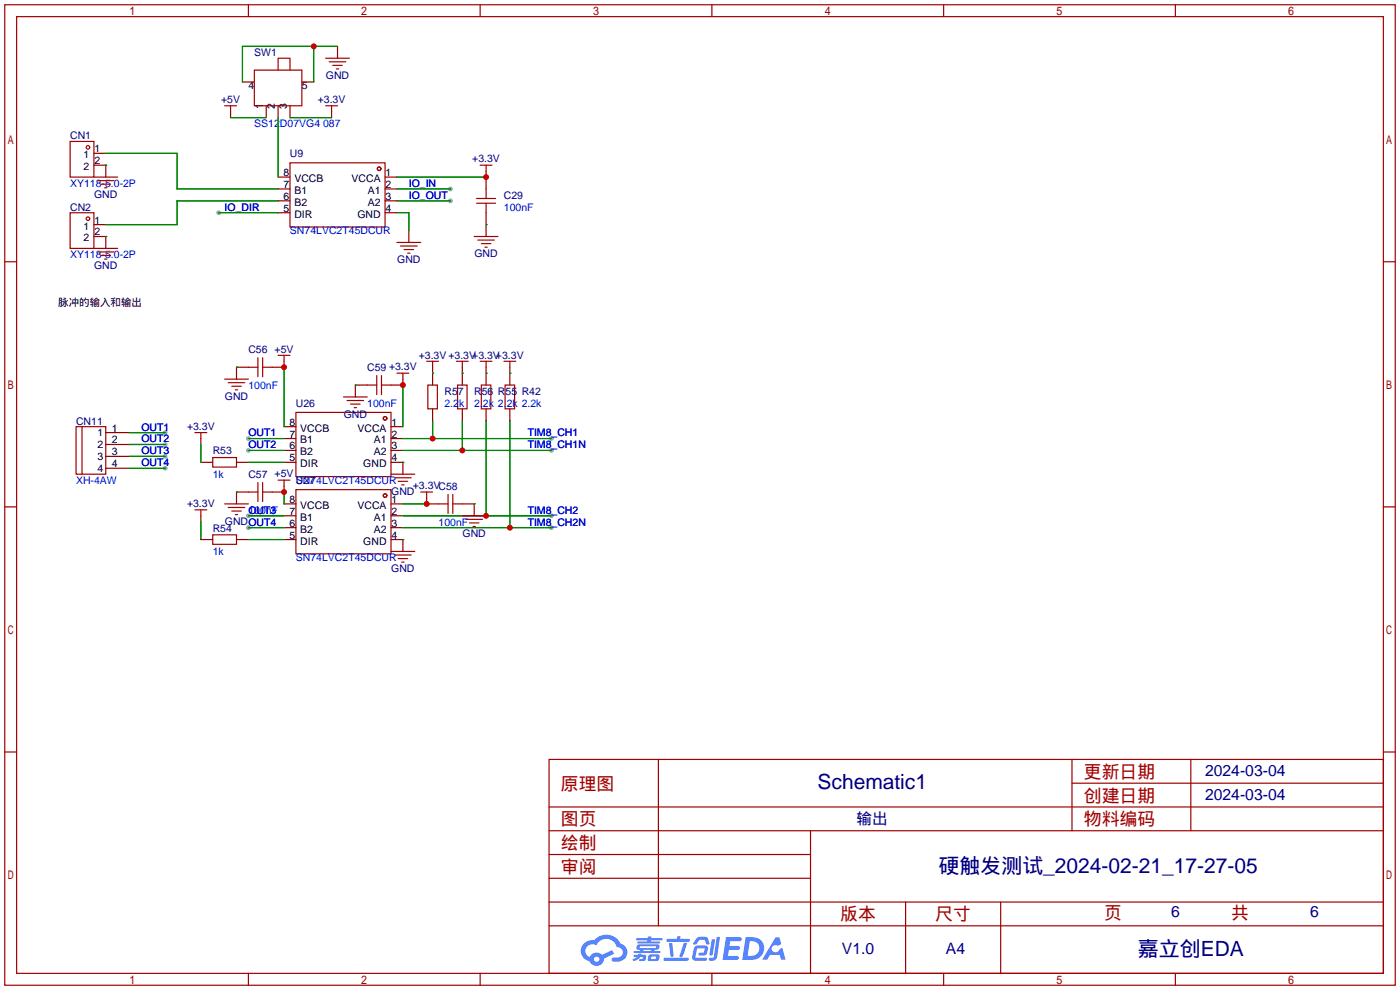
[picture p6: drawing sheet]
<svg xmlns="http://www.w3.org/2000/svg" width="299mm" height="212mm" viewBox="0 0 299 212" stroke-linecap="round" stroke-linejoin="round" font-family="sans-serif">
<g fill="#999">
<circle cx="96.3" cy="40.4" r=".51"/>
<circle cx="96.3" cy="42.9" r=".51"/>
<circle cx="46.7" cy="45.5" r=".51"/>
<circle cx="35.3" cy="92.5" r=".51"/>
<circle cx="35.3" cy="95" r=".51"/>
<circle cx="35.3" cy="97.5" r=".51"/>
<circle cx="35.3" cy="100.1" r=".51"/>
<circle cx="53.1" cy="93.7" r=".51"/>
<circle cx="53.1" cy="96.3" r=".51"/>
<circle cx="53.1" cy="110.2" r=".51"/>
<circle cx="53.1" cy="112.8" r=".51"/>
<circle cx="117.9" cy="93.7" r=".51"/>
<circle cx="117.9" cy="96.3" r=".51"/>
<circle cx="117.9" cy="110.2" r=".51"/>
<circle cx="117.9" cy="112.8" r=".51"/>
</g>
<g fill="none" stroke="#a10000" stroke-width=".25">
<path d="M1 1h297.2v209.6h-297.2zM3.6 3.6h292.1v204.4h-292.1zM53.1 1v2.6M102.6 1v2.6M152.1 1v2.6M201.7 1v2.6M251.2 1v2.6M1 55.9h2.6M295.7 55.9h2.5M1 108.3h2.6M295.7 108.3h2.5M1 160.7h2.6"/>
<path d="M117.3 162.3h178.4v45.7h-178.4zM117.3 177.5h178.4M117.3 172.5h178.4M140.7 162.3v35.6M173.2 177.5v30.5M229.1 162.3v15.2M229.1 167.4h66.6M254.5 162.3v15.2M295.7 160.7h2.5M117.3 182.6h55.9M117.3 197.9h178.4M117.3 192.8h178.4"/>
<path d="M117.3 187.7h55.9M193.5 192.8v15.2M213.9 192.8v15.2M53.1 208v2.6M102.6 208v2.6M152.1 208v2.6M201.7 208v2.6M251.2 208v2.6"/>
</g>
<g fill="#5487ff">
<path d="M155.2 200.3h2.6a.48 .48 0 0 1 .7 .4 .48 .48 0 0 1-.6 .4h-1.8l-.2 1.1h1.9a.43 .43 0 0 1 .4 .4 .43 .43 0 0 1-.5 .4h-1.9l-.2 1.3h1.7a.45 .45 0 0 1 .5 .2 .45 .45 0 0 1-.1 .6h-3.3z"/>
<path d="M165.7 200.3h.9l.4 1.5-.8 .3a.84 .84 0 0 0-1.2 .3 .84 .84 0 0 0 .4 1.1 .84 .84 0 0 0 1.1-.4l.1-.2 .6-.3 .7 2.5h-1l-.2-1h-2.1l-.6 1h-1.1z"/>
<path d="M152.1 200.8h.7l-.5 3.1a.36 .36 0 0 1-.3 .3 .36 .36 0 0 1-.4-.3z"/>
<path d="M153.2 200.2h.7l-.6 4.3a1.13 1.13 0 0 1-1.8 .6l.2-.4h.7l.2-.2z"/>
<path d="M148.9 200.6l.6-.4h1a.77 .77 0 0 1 .9 .5l.3 1-.2 .2h-.5l-.3-.9-.2-.2-1 .1-.7 1-.6-.1-.1-.2z"/>
<path d="M148.4 202.4l.6-.3h1.7a.81 .81 0 0 1 .7 .5 .81 .81 0 0 1-.2 .8 .81 .81 0 0 1-.9 .8h-.7a.32 .32 0 0 1-.3-.3 .32 .32 0 0 1 .4-.3h.7l.2-.9-1.6 .1-.4 1.8 2.2 .1a.32 .32 0 0 1 .3 .4 .32 .32 0 0 1-.4 .2h-2.2l-.5-.3-.1-.5z"/>
<path d="M141.9 204.7h5a.33 .33 0 0 1 .3 .3 .33 .33 0 0 1-.3 .3h-4.9l-.2-.1z"/>
<path d="M146.1 201.5h.8l-.7 2a.98 .98 0 0 1-.7 1.1l-.3-.3z"/>
<path d="M143 201.6h.7l.3 2.5a.34 .34 0 0 1-.3 .4 .34 .34 0 0 1-.4-.3z"/>
<path d="M142.5 200.7h2.1l.3-.6h.6l-.1 .6h1.7a.32 .32 0 0 1 .4 .3 .32 .32 0 0 1-.4 .3h-4.5l-.2-.2z"/>
<path d="M135.5 204.1h.9l.1-.3h.6v.3h.8a.82 .82 0 0 1-.5 1.3h-.8v-.4l.7-.1 .1-.3a.68 .68 0 0 0-1 .4l-1.1 .4-.1-.4 .9-.5h-.7z"/>
<path d="M136 200.5h2.4l.1-.3h.7v.3h2.2l.2 .3-.2 .2h-2.3v.2h1.8l.2 .3-.2 .1h-4.5l-.1-.4h2l.1-.2h-2.3l-.1-.2z"/>
<path d="M159.4 200.3l-.8 4.9h1.7a2.5 2.5 0 0 0 3-2.5 2.5 2.5 0 0 0-3.1-2.4zM160.3 201.1a1.61 1.61 0 0 1 2 1.5 1.61 1.61 0 0 1-1.8 1.7h-.7z"/>
<path d="M136.2 202a.55 .55 0 0 0-.2 .8 .55 .55 0 0 0 .7 .2l.1 .3h-1.3v.3l5.4 .1 .3-.2-.2-.2h-1.2l.2-.3a.7 .7 0 0 0 .8-.3 .7 .7 0 0 0 0-.8l-4.2-.1zM136.8 202.3l3.3-.1 .1 .1-.2 .3h-3.2zM137.5 203h1.7l-.2 .3h-1.4z"/>
<path d="M138.6 204.2a1.05 1.05 0 0 0 0 1.2 2.91 2.91 0 0 0 2.2-.2 .98 .98 0 0 0 0-1.2h-1.6zM139.2 204.5l.9-.1 .1 .4-.2 .2-.8-.1z"/>
<path d="M124.9 201.6a2.23 2.23 0 0 0-.7 2.3 2.23 2.23 0 0 0 1.8 1.6 1.58 1.58 0 0 0 1.8 .9 1.58 1.58 0 0 0 1.3-1.5l2.2-1.1-.5-.7-2.1 1a1.65 1.65 0 0 0-2.7 .4 1.45 1.45 0 0 1-.8-1.9 1.45 1.45 0 0 1 2-.7l.3 .1a2.3 2.3 0 0 1 2.3-1.3 2.3 2.3 0 0 1 2 1.7 1.12 1.12 0 0 1 1.3 1 1.12 1.12 0 0 1-1.1 1.2h-.7a.45 .45 0 0 0-.6 .4 .45 .45 0 0 0 .5 .5 2.21 2.21 0 0 0 2.2-.5 2.21 2.21 0 0 0 .5-2.3 2.13 2.13 0 0 0-1.3-1.1 3.3 3.3 0 0 0-5.6-.7l-1.1 .1zM127 205a.57 .57 0 0 1 1.1 0 .57 .57 0 0 1-1.1 0z"/>
</g>
<g fill="none" stroke="#a10000" stroke-width=".25">
<path d="M54.4 15h10.1v7.6h-10.1zM59.4 15v-2.6h2.6v2.6M69.6 12.4h5.1M70.4 13.2h3.5M71.1 14h2.1M71.9 14.7h.5M15 30.2h5.1v7.6h-5.1zM20.1 37.8h5M20.8 38.6h3.6M21.6 39.4h2M48 22.6h2.5M49.3 22.6v1.3"/>
<path d="M62 34.8h20.3v13.7h-20.3zM69.6 22.6h2.5M70.9 22.6v1.3M102.6 35.3h2.6M103.9 35.3v1.3M15 45.5h5.1v7.6h-5.1zM20.1 53.1h5M20.8 53.8h3.6M21.6 54.6h2M22.4 55.4h.5M22.4 40.1h.5M84.8 51.8h5.1"/>
<path d="M85.6 52.6h3.6M86.4 53.3h2M87.1 54.1h.5M101.3 50.5h5.1M101.9 42.4h4M101.9 43.4h4M102.1 51.3h3.6M102.9 52.1h2M103.6 52.8h.5M103.9 40.4v2M103.9 43.4v2.1M53.1 78.5h2"/>
<path d="M55.1 76.5v4M56.1 78.5h2.1M56.1 76.5v4M59.4 75.9h2.6M60.7 75.9v1.3M84.8 79.8h2.6M86.1 79.8v1.2M91.2 77.2h2.5M92.5 77.2v1.3M97.5 77.2h2.6M98.8 77.2v1.3M102.6 77.2h2.6"/>
<path d="M103.9 77.2v1.3M107.7 77.2h2.5M109 77.2v1.3M17.5 91.2h5.1v10.1h-5.1zM17.5 91.2h-1.2v10.1h1.2M41.7 92.5h2.5M42.9 92.5v1.2M45.5 97.8h5v2h-5zM48 81h5.1M48.8 81.8h3.5M49.5 82.5h2.1M50.3 83.3h.5"/>
<path d="M63.2 88.1h20.4v13.8h-20.4zM73.4 84.8h5.1M74.2 85.6h3.5M74.9 86.4h2.1M75.7 87.1h.5M78.5 82.3h2M80.5 80.3v4M81.5 82.3h2.1M81.5 80.3v4M91.4 82.3h2.1v5.1h-2.1zM97.8 82.3h2v5.1h-2zM102.9 82.3h2v5.1h-2z"/>
<path d="M107.9 82.3h2.1v5.1h-2.1zM41.7 109h2.5M42.9 109v1.2M45.5 114.3h5v2h-5zM48 107.7h5.1M48.8 108.5h3.5M49.5 109.2h2.1M50.3 110h.5M53.1 105.2h2M55.1 103.1v4.1M56.1 103.1v4.1M56.1 105.2h2.1"/>
<path d="M59.4 102.6h2.6M60.7 102.6v1.3M63.2 104.6h20.4v13.8h-20.4zM83.6 117.9h5M83.6 101.3h5M84.3 118.6h3.6M84.3 102.1h3.6M85.1 119.4h2M85.1 102.9h2M85.9 103.6h.5M89.9 105.2h2.6M91.2 105.2v1.2"/>
<path d="M93.7 107.7h2.1M95.8 105.7v4M96.8 107.7h2M96.8 105.7v4M98.8 110.2h5.1M99.6 111h3.5M100.3 111.8h2.1M101.1 112.5h.5M85.9 120.1h.5"/>
<circle cx="18.8" cy="31.5" r=".38"/>
<circle cx="81" cy="36.1" r=".38"/>
<circle cx="18.8" cy="46.7" r=".38"/>
<circle cx="82.3" cy="89.4" r=".38"/>
<circle cx="82.3" cy="105.9" r=".38"/>
</g>
<g fill="none" stroke="#870000" stroke-width=".25">
<path d="M51.8 17.5h2.6M64.5 17.5h2.6M72.1 9.9v2.5M20.1 32.8h2.5M20.1 35.3h2.5v2.5M49.3 23.9v1.2M56.9 22.6v2.5M59.4 22.6v2.5M59.4 37.8h2.6M62 22.6v2.5M70.9 23.9v1.2M82.3 37.8h2.5"/>
<path d="M103.9 36.6v3.8M20.1 48h2.5M20.1 50.5h2.5v2.6M59.4 40.4h2.6M59.4 42.9h2.6M59.4 45.5h2.6M82.3 40.4h2.5M82.3 42.9h2.5M82.3 45.5h2.5M87.4 49.3v2.5M103.9 45.5v5M53.1 78.5h-2.6v2.5"/>
<path d="M60.7 77.2v1.3h-2.5M92.5 78.5v3.8M98.8 78.5v3.8M103.9 78.5v3.8M109 78.5v3.8M22.6 92.5h5.1M22.6 95h5.1M22.6 97.5h5.1M42.9 98.8h2.6M42.9 93.7v1.3M50.5 98.8h2.6M60.7 91.2h2.5"/>
<path d="M60.7 93.7h2.5M60.7 96.3h2.5M60.7 98.8h2.5M78.5 82.3h-2.6v2.5M83.6 91.2h2.5M83.6 93.7h2.5M83.6 96.3h2.5M83.6 98.8h2.5v2.5M86.1 81v1.3h-2.5M92.5 87.4v2.5M98.8 87.4v2.5M103.9 87.4v2.5"/>
<path d="M109 87.4v2.5M22.6 100.1h5.1M42.9 115.3h2.6M42.9 110.2v1.3M50.5 115.3h2.6M53.1 105.2h-2.6v2.5M60.7 107.7h2.5M60.7 110.2h2.5M60.7 112.8h2.5M60.7 115.3h2.5M60.7 103.9v1.3h-2.5M83.6 107.7h2.5"/>
<path d="M83.6 110.2h2.5M83.6 112.8h2.5M83.6 115.3h2.5v2.6M91.2 106.4v1.3h2.5M98.8 107.7h2.5v2.5"/>
</g>
<g fill="none" stroke="#008700" stroke-width=".25">
<path d="M67.1 9.9v7.6M72.1 9.9h-20.3v7.6M22.6 35.3h.1M22.6 32.8h15.2v7.6h21.6M49.3 25.1h7.6M59.4 25.1v12.7M62 25.1h8.9M84.8 37.8h19.1M22.6 50.5h.1M46.7 45.5h12.7M59.4 42.9h-21.6v5.1h-15.2M84.8 42.9h11.5"/>
<path d="M84.8 40.4h11.5M84.8 45.5h2.6v3.8M103.9 48h.1M50.5 78.5h.1M60.7 78.5v12.7M92.5 79.8h.1M98.8 79.8h.1M103.9 79.8h.1M109 79.8h.1M27.7 92.5h7.6M27.7 95h7.6M27.7 97.5h7.6"/>
<path d="M42.9 95v3.8M53.1 93.7h7.6M53.1 96.3h7.6M53.1 98.8h7.6M75.9 82.3h.1M86.1 98.8h.1M86.1 93.7h31.8M86.1 96.3h31.8M86.1 82.3v8.9M92.5 89.9v3.8M98.8 89.9v6.4M103.9 89.9v20.3"/>
<path d="M109 89.9v22.9M27.7 100.1h7.6M42.9 111.5v3.8M50.5 105.2h.1M53.1 110.2h7.6M53.1 112.8h7.6M53.1 115.3h7.6M60.7 105.2v2.5M86.1 115.3h.1M86.1 110.2h31.8M86.1 112.8h31.8M86.1 107.7h5.1"/>
<path d="M101.3 107.7h.1"/>
</g>
<g fill="#c00">
<circle cx="103.9" cy="37.8" r=".63"/>
<circle cx="67.1" cy="9.9" r=".63"/>
<circle cx="60.7" cy="78.5" r=".63"/>
<circle cx="60.7" cy="105.2" r=".63"/>
<circle cx="92.5" cy="93.7" r=".63"/>
<circle cx="98.8" cy="96.3" r=".63"/>
<circle cx="103.9" cy="110.2" r=".63"/>
<circle cx="109" cy="112.8" r=".63"/>
<circle cx="86.1" cy="82.3" r=".63"/>
<circle cx="91.2" cy="107.7" r=".63"/>
</g>
<g font-size="4.5" fill="#000080">
<text x="174.7" y="168.7">Schematic1</text>
<text x="200.6" y="186.5">硬触发测试_2024-02-21_17-27-05</text>
<text x="243.2" y="204.3">嘉立创EDA</text>
</g>
<g font-size="3.8" fill="#a00000">
<text x="231.6" y="166.2">更新日期</text>
<text x="119.9" y="168.8">原理图</text>
<text x="231.6" y="171.3">创建日期</text>
<text x="119.9" y="176.4">图页</text>
<text x="231.6" y="176.4">物料编码</text>
<text x="119.9" y="181.5">绘制</text>
<text x="119.9" y="186.6">审阅</text>
<text x="179.6" y="196.7">版本</text>
<text x="199.9" y="196.7">尺寸</text>
<text x="236" y="196.5">页</text>
<text x="263.1" y="196.5">共</text>
</g>
<g font-size="3.4" fill="#000080">
<text x="257.6" y="165.9">2024-03-04</text>
<text x="257.6" y="170.9">2024-03-04</text>
<text x="183.1" y="176">输出</text>
<text x="250.3" y="196.1">6</text>
<text x="280" y="196.1">6</text>
<text x="179.9" y="204">V1.0</text>
<text x="202.2" y="204">A4</text>
</g>
<g font-size="2.2" fill="#000080">
<text x="54.4" y="12">SW1</text>
<text x="69.6" y="16.9">GND</text>
<text x="47.3" y="22">+5V</text>
<text x="67.9" y="22">+3.3V</text>
<text x="15" y="29.8">CN1</text>
<text x="62" y="33.6">U9</text>
<text x="100.9" y="34.7">+3.3V</text>
<text x="15" y="45">CN2</text>
<text x="20.1" y="42.3">GND</text>
<text x="107.7" y="42.5">C29</text>
<text x="20.1" y="57.6">GND</text>
<text x="84.9" y="56.3">GND</text>
<text x="101.4" y="55">GND</text>
<text x="53.1" y="75.5">C56 +5V</text>
<text x="89.5" y="76.6">+3.3V +3.3V+3.3V+3.3V</text>
<text x="78.5" y="79.3">C59 +3.3V</text>
<text x="48.1" y="85.5">GND</text>
<text x="63.2" y="86.9">U26</text>
<text x="73.5" y="89.3">GND</text>
<text x="95" y="84.4">R57</text>
<text x="101.3" y="84.4">R56</text>
<text x="106.4" y="84.4">R55</text>
<text x="111.5" y="84.4">R42</text>
<text x="16.3" y="90.7">CN11</text>
<text x="40" y="91.9">+3.3V</text>
<text x="45.5" y="97.1">R53</text>
<text x="53.1" y="102.2">C57 +5V</text>
<text x="63.2" y="103.4">U27</text>
<text x="83.6" y="105.8">GND</text>
<text x="88.2" y="104.6">+3.3VC58</text>
<text x="40" y="108.4">+3.3V</text>
<text x="45.5" y="113.6">R54</text>
<text x="48.1" y="112.2">GNDOUT4</text>
<text x="98.9" y="114.7">GND</text>
<text x="83.6" y="122.3">GND</text>
</g>
<g font-size="2.2">
<text x="53.1" y="19.1">4</text>
<text x="56.2" y="23.4" transform="rotate(-90 56.2 23.4)">1</text>
<text x="58.7" y="23.4" transform="rotate(-90 58.7 23.4)">2</text>
<text x="61.3" y="23.4" transform="rotate(-90 61.3 23.4)">3</text>
<text x="64.5" y="19.1">5</text>
<text x="17.9" y="33.8">1</text>
<text x="20.2" y="32.6">1</text>
<text x="20.2" y="35.1">2</text>
<text x="17.9" y="36.4">2</text>
<text x="60.6" y="40.2">7</text>
<text x="60.6" y="37.6">8</text>
<text x="62.9" y="41.4">B1</text>
<text x="62.9" y="38.9">VCCB</text>
<text x="75.1" y="38.9">VCCA</text>
<text x="78.6" y="41.4">A1</text>
<text x="82.4" y="37.6">1</text>
<text x="82.4" y="40.2">2</text>
<text x="20.2" y="47.8">1</text>
<text x="60.6" y="45.3">5</text>
<text x="60.6" y="42.7">6</text>
<text x="62.9" y="46.5">DIR</text>
<text x="62.9" y="44">B2</text>
<text x="76.4" y="46.5">GND</text>
<text x="78.6" y="44">A2</text>
<text x="82.4" y="42.7">3</text>
<text x="82.4" y="45.3">4</text>
<text x="17.9" y="49.1">1</text>
<text x="17.9" y="51.6">2</text>
<text x="20.2" y="50.3">2</text>
<text x="12.4" y="65.3">脉冲的输入和输出</text>
<text x="20.9" y="93.3">1</text>
<text x="20.9" y="95.8">2</text>
<text x="23.9" y="92.2">1</text>
<text x="23.9" y="94.8">2</text>
<text x="61.9" y="93.5">7</text>
<text x="61.9" y="91">8</text>
<text x="64.2" y="94.8">B1</text>
<text x="64.2" y="92.2">VCCB</text>
<text x="76.4" y="92.2">VCCA</text>
<text x="79.9" y="94.8">A1</text>
<text x="83.7" y="91">1</text>
<text x="83.7" y="93.5">2</text>
<text x="20.9" y="98.3">3</text>
<text x="20.9" y="100.9">4</text>
<text x="23.9" y="97.3">3</text>
<text x="23.9" y="99.9">4</text>
<text x="61.9" y="98.6">5</text>
<text x="61.9" y="96.1">6</text>
<text x="64.2" y="99.9">DIR</text>
<text x="64.2" y="97.3">B2</text>
<text x="77.6" y="99.9">GND</text>
<text x="79.9" y="97.3">A2</text>
<text x="83.7" y="96.1">3</text>
<text x="83.7" y="98.6">4</text>
<text x="61.9" y="107.5">8</text>
<text x="83.7" y="107.5">1</text>
<text x="61.9" y="112.6">6</text>
<text x="61.9" y="110">7</text>
<text x="64.2" y="113.8">B2</text>
<text x="64.2" y="111.3">B1</text>
<text x="64.2" y="108.8">VCCB</text>
<text x="76.4" y="108.8">VCCA</text>
<text x="79.9" y="111.3">A1</text>
<text x="79.9" y="113.8">A2</text>
<text x="83.7" y="110">2</text>
<text x="83.7" y="112.6">3</text>
<text x="61.9" y="115.1">5</text>
<text x="64.2" y="116.4">DIR</text>
<text x="77.6" y="116.4">GND</text>
<text x="83.7" y="115.1">4</text>
</g>
<g font-size="2.2" fill="#00f">
<text x="54.4" y="27.2">SS12D07VG4 087</text>
<text x="15" y="39.9">XY118-5.0-2P</text>
<text x="87.4" y="39.9">IO_IN</text>
<text x="48" y="45">IO_DIR</text>
<text x="87.4" y="42.5">IO_OUT</text>
<text x="107.7" y="45">100nF</text>
<text x="62" y="50.1">SN74LVC2T45DCUR</text>
<text x="15" y="55.2">XY118-5.0-2P</text>
<text x="53.1" y="83.1">100nF</text>
<text x="78.5" y="86.9">100nF</text>
<text x="95" y="86.9">2.2k</text>
<text x="101.3" y="86.9">2.2k 2.2k 2.2k</text>
<text x="30.2" y="92">OUT1</text>
<text x="30.2" y="94.5">OUT2</text>
<text x="53.1" y="93.3">OUT1</text>
<text x="53.1" y="95.8">OUT2</text>
<text x="112.8" y="93.3">TIM8_CH1</text>
<text x="112.8" y="95.8">TIM8_CH1N</text>
<text x="30.2" y="97.1">OUT3</text>
<text x="30.2" y="99.6">OUT4</text>
<text x="16.3" y="103.4">XH-4AW</text>
<text x="45.5" y="102.2">1k</text>
<text x="63.2" y="103.4">SN74LVC2T45DCUR</text>
<text x="53.1" y="109.8">OUT3</text>
<text x="53.1" y="109.8">100nF</text>
<text x="93.7" y="112.3">100nF</text>
<text x="112.8" y="109.8">TIM8_CH2</text>
<text x="112.8" y="112.3">TIM8_CH2N</text>
<text x="45.5" y="118.7">1k</text>
<text x="63.2" y="119.9">SN74LVC2T45DCUR</text>
</g>
</svg>
